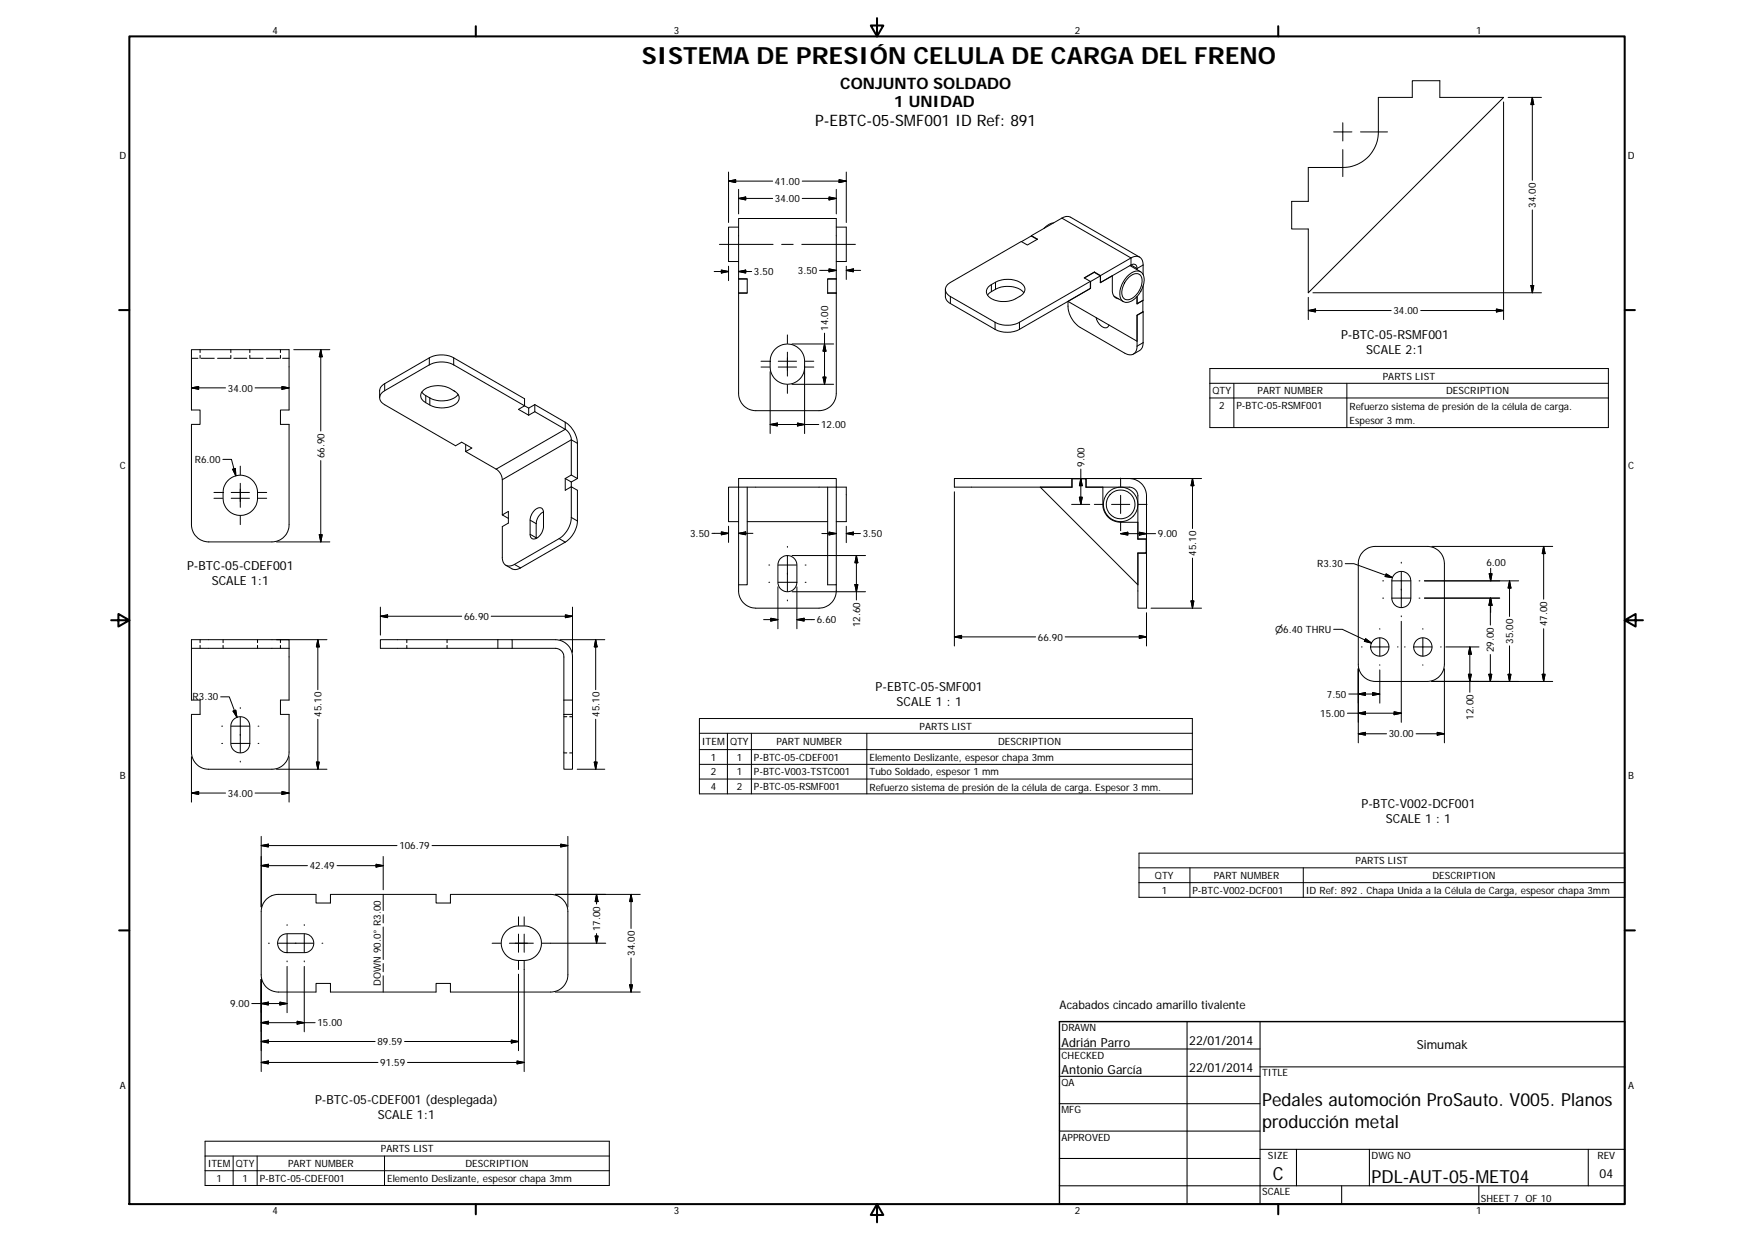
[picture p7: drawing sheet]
<svg xmlns="http://www.w3.org/2000/svg" width="594mm" height="420mm" viewBox="0 0 594 420" stroke-linecap="round" stroke-linejoin="round" font-family="sans-serif">
<g fill="none" stroke="#000" stroke-width=".34">
<path d="M466.8 33h11.5v-5.7h9.4v5.7h21.6l-66.2 66.1v-21.6h-5.6v-9.3h5.6v-11.5h11.7a12 12 0 0 0 12-12zM509.3 34.5v73.7M510.8 33h11.3M519 33v28M519 33l.5 2.4h-1zM246.8 58.3v17M286.6 58.3v17M451.7 44.7h6.2M454.8 41.6v6.1M454.8 50.7v9.1M460.8 44.7h9.2M246.8 61.3l2.4-.5v1z"/>
<path d="M250.2 64.1v8.3M250.2 76.9h-3.4v11.6h3.4M250.2 67.2l2.4-.5v1zM250.2 67.2h11.5M250.2 74h33v59.2a5.9 5.9 0 0 1-5.8 5.8h-21.4a5.8 5.8 0 0 1-5.8-5.8zM261.7 61.3h-14.9M271.7 67.2h11.5M271.7 61.3h14.9M280.8 66.7l2.4 .5-2.4 .5zM283.2 76.9h3.4v11.6h-3.4M283.2 64.1v8.3M284.2 60.8l2.4 .5-2.4 .5z"/>
<path d="M349.3 79.8l2.1 1.2-3.4 2-2.1-1.2-24 13.8a2.52 2.52 0 0 0-1.7 2.4 2.52 2.52 0 0 0 1.7 2.4M349.3 79.8v.1M356.8 75.5a5.2 5.2 0 0 0-3.3 1.9M359.7 73.9l23.4 13.4M359.7 73.9l-10.4 5.9M359.7 73.9a2.89 2.89 0 0 1 2.9-.4l23.4 13.6M519 71.1v28M243.7 82.7h18.1M244.3 91.4l2.5 .5-2.5 .5zM246.8 91.9h-4.9M246.8 90.1v4.9M250.2 94.4h2.9v4.9h-2.9"/>
<path d="M250.2 94.5h2.9M250.2 99.2h2.9M250.2 91.9l2.4-.5v1zM250.2 91.9h4.4M264.7 82.7h3.9M271.6 82.7h18.1M277.6 91.5h5.6M280.3 94.5h2.9M280.3 99.2h2.9M280.8 91l2.4 .5-2.4 .5zM283.2 94.4h-2.9v4.9h2.9M286.6 90.1v4.5"/>
<path d="M286.6 91.5l2.4-.5v1zM286.6 91.5h4.9M320.2 98v2.4a2.9 2.9 0 0 0 1.7 2.4M334.8 97.1l.6-.5a9.5 9.5 0 0 1 4.8-2 6.5 6.5 0 0 1 6.8 2.7 2.56 2.56 0 0 1-1.6 3 9.3 9.3 0 0 1-6.1 1.8 4.9 4.9 0 0 1-5.2-3.4zM335.8 96.4v2.3M337.2 95.6v2.3M346.8 99.1a8.2 8.2 0 0 0-9.6-1.2l-2.1 1.3-.6 .7M351.3 81l-2-1.1-3.3 1.9M369.3 97.6h.1M369.3 95.3v2.4l-24 13.8M369.3 95.3l.1 2.3M369.4 97.6l-7.7 4.4"/>
<path d="M370.7 92.1v.2M370.7 92.1l2 1.2M370.7 92.1l-3.5 2 2.1 1.2M372.7 93.4v2.3l4-2.3v4.7a2.66 2.66 0 0 0 2.1 3.1M372.7 93.4l-27.4 15.7M372.7 95.6v.1M372.7 93.4l-2.1-1.2-3.3 1.9M372.7 93.3v2.4M381.9 93.5a3.7 3.7 0 0 1 4.8-1.2 5.5 5.5 0 0 1-.3 6.3 6.2 6.2 0 0 1-5.2 3.8 3 3 0 0 1-1.9-4 10 10 0 0 1 2.6-4.9zM382.1 94.1a2.8 2.8 0 0 1 4.3-.7 6.5 6.5 0 0 1-3.8 8 2.2 2.2 0 0 1-2.3-.7 2.2 2.2 0 0 1-.3-2.5 8 8 0 0 1 2.1-4.1zM382.7 89.9l3.6 2.1M383.1 89.7l-10.4 6"/>
<path d="M383.1 89.7a1.24 1.24 0 0 1 1.4-.1 1.24 1.24 0 0 1 .6 1.3M383.1 87.3v2.4M383.1 87.3l-10.4 6M383.1 89.7l2 1.2M383.1 87.3a2.51 2.51 0 0 1 2.9-.2 2.51 2.51 0 0 1 1.2 2.6M385.1 90.9v.4M387.2 96.8v4.8l-2.1 1.2M387.2 89.7v3.3M387.2 89.7l-2.1 1.2M444.7 99.1h77.4M518.5 96.7h1l-.5 2.4zM64.8 118.4h33.1v20.4h-2.9v4.9h2.9v33.9a5.9 5.9 0 0 1-5.8 5.9h-21.4a5.9 5.9 0 0 1-5.9-5.9v-33.9h3v-4.9h-3z"/>
<path d="M99.5 118.4h12.2M108.6 118.4v27.5M108.6 118.4l.5 2.4h-1zM262.6 118.2a5.8 5.8 0 0 1 6.3-1.3 5.8 5.8 0 0 1 3.6 5.4v2a5.8 5.8 0 0 1-5.8 5.8 5.8 5.8 0 0 1-5.8-5.8v-2a5.8 5.8 0 0 1 1.7-4.1zM266.7 113.4v2.9M266.7 119.2v8.1M268.3 116.5h14.1M279.3 116.5l.5 2.4h-1zM279.3 112.8v17.3M321.9 100.4v2.4M321.9 100.4l15.1 8.7M321.9 102.8l15.1 8.7"/>
<path d="M337 109.1a9.1 9.1 0 0 0 8.3 0M337 111.5a9.1 9.1 0 0 0 8.3 0M337 109.1v2.4M345.3 109.1v2.4M361.7 102l23.4 13.5M361.7 102a9.1 9.1 0 0 0 1 5.3 9 9 0 0 0 3.2 3.5l15.1 8.8a2.54 2.54 0 0 0 2.9 .3 2.54 2.54 0 0 0 1.2-2.7M371.3 107.5a4 4 0 0 0 3.5 3.5l.8-1M377.3 100.3l3.2 1.8M385.1 100.4v2.5l2-1.2M387 101.7h.1M387.1 105.6l-2 1.1v10.5M387.1 101.7v3.9"/>
<path d="M387.1 105.6h.1M387.2 116a2.83 2.83 0 0 1-1.2 2.7l-2.1 1.2M387.2 105.6l-2.1 1.2M387.2 105.6v10.4M387.2 116l-2.1 1.2M443.1 105.1l2.5-.5v1zM443.1 105.1h28.1M443.1 100.7v7.5M481.2 105.1h28.1M506.8 104.6l2.5 .5-2.5 .5zM64.8 131.3l2.5-.4v.9zM64.8 131.3h11.6"/>
<path d="M86.4 131.3h11.5M95.5 130.9l2.4 .4-2.4 .5zM130.3 132.3a2.51 2.51 0 0 0-1.7 2.4 2.51 2.51 0 0 0 1.7 2.3l24 13.9 2.1-1.2 3.4 2-2.1 1.2v-2.4M130.3 129.9a2.94 2.94 0 0 0-1.7 2.4v2.4M130.3 129.9v2.4M142.8 132.8l.8 .7 2 1.2M143.5 132.1a8.9 8.9 0 0 1 9-.5l1.3 .8a2.51 2.51 0 0 1 1.7 2.3 2.51 2.51 0 0 1-1.7 2.4 9.1 9.1 0 0 1-8.2 0l-1.4-.8a2.46 2.46 0 0 1-.7-4.2zM144.2 133.9v2.4M145.4 121.2a9.1 9.1 0 0 1 8.3 0M145.4 123.5a9.2 9.2 0 0 1 8.3 0M145.4 121.2v2.3M145.4 123.5l-15.1 8.8"/>
<path d="M145.4 121.2l-15.1 8.7M145.6 134.7v2.4M153.7 121.2v2.3M153.7 123.5l25.4 14.7M153.7 121.2l24 13.8v2.4l-2.1 1.2 3.5 2M155.1 133.5a8.2 8.2 0 0 1-9.5 1.2M179.1 138.2v2.4M181.1 137l-2 1.2M181.1 139.4l10.3 6M181.1 139.4l-2 1.2M181.1 137v2.4M181.1 137l10.3 6"/>
<path d="M257.8 124.3h2.9M257.8 122.3h2.9M260.9 125.8v21M263.6 124.3h6.2M263.6 122.3h6.2M266.7 130.3v2.9M268.3 130.1h14.1M272.5 123.9v.3M272.5 124.4v22.4M272.7 124.3h2.9M272.7 122.3h2.9M278.8 127.7h1l-.5 2.4z"/>
<path d="M409.8 124.8h135v20h-135zM409.8 129.8h135M409.8 134.7h135M417.9 129.8v15M456.2 129.8v15M75.5 155.5h2.9l1.5 5.6M78.8 158.9l.9-.3 .2 2.5zM81.4 157.8v2.9M108.6 155.9v27.6M157.7 152.9l10.4 5.9M168.1 158.8l1.4 1.6 .6 2M191.4 145.4l1.5 1.5 .6 2"/>
<path d="M191.4 143a9.1 9.1 0 0 1 4.2 7.1M191.4 145.4l-23.3 13.4M191.4 143v2.4M193.5 148.9v11.9M193.5 148.9l2.1 1.2M193.5 148.9l-23.4 13.5M195.6 150.1v11.9M260.9 143.7l2.4-.5v1zM260.9 143.7h16.4M270.1 143.2l2.4 .5-2.4 .5zM366.1 158.8v12M72.5 166.7h2.9"/>
<path d="M72.5 168.7h2.9M77.3 162.6a5.8 5.8 0 0 1 6.3-1.2 5.8 5.8 0 0 1 3.6 5.3v2a5.8 5.8 0 0 1-5.8 5.8 5.8 5.8 0 0 1-5.8-5.8v-2a5.8 5.8 0 0 1 1.7-4.1zM78.3 166.7h6.2M78.3 168.7h6.2M81.4 163.6v8.2M81.4 174.7v2.9M87.4 166.7h2.9M87.4 168.7h2.9M170.1 174.3l2.1-1.2v4l-2.1 1.2v10.4a2.51 2.51 0 0 0 1.2 2.7 2.51 2.51 0 0 0 2.9-.3M170.1 162.4v11.9M170.1 174.3l2.1 1.2M179.6 176.1l2 1.2"/>
<path d="M181.2 172.6a1.53 1.53 0 0 1 1.8-.7 1.53 1.53 0 0 1 1.1 1.6v4.8a4.1 4.1 0 0 1-3.7 4.2l-.7-.7-.1-.6v-5.8a5.2 5.2 0 0 1 1.6-2.8zM181.6 177.3v5M184.1 173.3l-1.1 .9a4.9 4.9 0 0 0-1.4 3.1M191.4 162v4l2.1-1.2 2.1 1.2v10.4M191.4 162l2.1 1.2M193.5 160.8l-2.1 1.2M193.5 163.2v12M193.5 160.8l2.1 1.2M193.5 175.2l2.1 1.2M193.5 175.2a9 9 0 0 1-4.1 7.2M195.6 162l-2.1 1.2M195.6 176.4a9.2 9.2 0 0 1-4.2 7.2"/>
<path d="M246.8 178.2v5.4M253.1 164.9v33.1h-2.9M253.1 176.6h27.2M280.3 164.9v33.1h2.9v-33.1M283.2 164.9h3.4v11.7h-3.4M283.2 164.9h-36.4v11.7h3.4M283.2 164.9v-2.9h-33v38.1a5.9 5.9 0 0 0 5.8 5.8h21.4a5.9 5.9 0 0 0 5.8-5.8v-2.1M286.6 178.2v5.5M323.3 166.5v52.2M352.3 164.9l33.1 33.1M363 170.8h6.1M363 162h-39.7v2.9h39.8v-2.8h4.7v2.8h14.7a2.96 2.96 0 0 1 2.9 3v14.6h2.8v4.7h-2.8v18.7h2.9v-18.6"/>
<path d="M363 162h4.9v2.9M363 162v2.9M364.6 162h42.4M365.6 168.3h1l-.5 2.5zM366.1 162l.5 2.4h-1zM370.6 170.8h3M373.5 164.9v5.9a6 6 0 0 0 6.1 6h5.8M376.5 170.8h6.1M379.6 161.9v2.9M379.6 167.7v6.2M379.6 176.8v2.9M382.5 162a5.9 5.9 0 0 1 5.8 5.9v14.6"/>
<path d="M385.6 170.8h2.9M403.9 162l.5 2.4h-1zM403.9 162v16.9M93.7 183.5h18M108.1 181h1l-.5 2.5zM171.3 191.4l2.1 1.2a2.94 2.94 0 0 0 2.9-.3M174.2 191.1l2.1 1.2M179.6 180.9l2 1.2M189.4 182.4l-15.2 8.7M189.4 182.4l2 1.2M191.4 183.6l-15.1 8.7M244.3 180.1l2.5 .5-2.5 .5z"/>
<path d="M246.8 180.6h-5.7M250.2 180.6l2.4-.5v1zM250.2 180.6h4.8M260.4 191.3h.3M260.4 197.1h.3M263.5 198.7v14.2M263.6 191.3h6.2M263.6 197.1h6.2M264.4 189a3.2 3.2 0 0 1 3.5-.7 3.2 3.2 0 0 1 2 3v5.8a3.2 3.2 0 0 1-3.2 3.2 3.2 3.2 0 0 1-3.2-3.2v-6.2zM266.7 185v.3M266.7 188.2v12M268.3 188.1h24.9"/>
<path d="M269.9 198.7v14.2M272.7 191.3h.3M272.7 197.1h.3M278.4 180.6h4.8M280.8 180.1l2.4 .5-2.4 .5zM286.6 180.6l2.4-.5v1zM286.6 180.6h4.8M289.6 197.9h.9l-.4 2.4zM290.1 188.1v15M290.1 188.1l.4 2.4h-.9zM379.6 180.7l2.4-.5v1zM379.6 180.7h11.8"/>
<path d="M385.4 182.5h2.9M385.9 180.2l2.4 .5-2.4 .5zM388.3 182.5v4.8h-2.9M403.9 189v16.9M455.6 190.8h2.9l13.1 4.8M461.7 186.7a5.7 5.7 0 0 1 4.2-1.7h17.5a5.8 5.8 0 0 1 5.8 5.8v34.1a5.9 5.9 0 0 1-5.8 5.8h-17.5a5.8 5.8 0 0 1-5.8-5.8v-34.1a5.7 5.7 0 0 1 1.6-4.1zM468.3 196.7h.3M469.5 194.3l2.1 1.3-2.4-.4zM471.5 196.7h6.2M472.4 194.4a3.2 3.2 0 0 1 3.5-.7 3.2 3.2 0 0 1 2 3v5.8a3.2 3.2 0 0 1-3.3 3.2 3.2 3.2 0 0 1-3.2-3.2v-6.2l.3-.9zM474.6 190.4v.3M474.6 193.6v12"/>
<path d="M480.6 196.7h.3M482.5 196.7h31.9M484.9 185h41M504.4 194.2h.9l-.4 2.5zM504.9 192.4v4.3M511.3 196.7v12M511.3 196.7l.5 2.4h-1zM522.8 185v17.9M522.8 185l.5 2.4h-1zM64.8 219.5v-2.9h5.9h27.2v2.9M64.8 219.5h33.1M93.7 216.6h17"/>
<path d="M97.9 219.5v17.5h-2.9v4.9h2.9v12.7a5.8 5.8 0 0 1-5.8 5.8h-21.4a5.9 5.9 0 0 1-5.9-5.8v-12.7h3v-4.9h-3v-17.5M107.6 216.6v16.9M107.6 216.6l.5 2.4h-.9zM128.8 208.6l2.5-.4v.9zM128.8 208.6h27.6M128.8 205.5v9.5M166.4 208.6h27.5M168.6 216.6h-39.8v2.9h59.3a2.89 2.89 0 0 1 2.9 2.9v38h2.9v-18.5M168.6 216.6h4.9v2.9M168.6 216.6v2.9M173.5 216.6h14.6a5.8 5.8 0 0 1 5.8 5.8v14.6M189.6 216.6h15.2"/>
<path d="M191.5 208.2l2.4 .4-2.4 .5zM193.9 205.5v15.4M201.8 216.6v16.9M201.8 216.6l.4 2.4h-.9zM261.1 209.3l2.4 .5-2.4 .5zM263.5 209.8h-4.9M266.7 203.1v.3M268.3 200.3h24.9M269.9 209.8l2.4-.5v1zM269.9 209.8h6M323.3 215.6l2.4-.5v1zM323.3 215.6h27.5"/>
<path d="M360.8 215.6h27.5M385.9 215.1l2.4 .5-2.4 .5zM388.3 207.5v11.2M389.9 205.9h17.1M403.4 203.5h1l-.5 2.4zM451.7 213.1h2.9l9.9 4.6M461.1 219h.2M462.5 216.2l2 1.5-2.4-.6zM464.2 219h6.2M467.3 212.8v.2M467.3 216v6.1M468.3 202.5h.3"/>
<path d="M471.5 202.5h6.2M473.3 219h.2M474.6 208.5v.3M474.6 210.4v34.2M475.7 219h.2M478.8 219h6.2M480.6 202.5h.3M481.9 212.8v.2M481.9 216v6.1M487.9 219h.2M489.7 219h11.2M497.8 219l.5 2.5h-1z"/>
<path d="M497.8 219v15.4M504.8 202.5v9.1M504.8 202.5l.5 2.4h-1zM504.9 202.5l.4 2.4h-.9zM504.9 202.5v4.9M508 202.5h-25.5M511.3 218.7v12M522.8 212.9v17.8M74.7 235.9h3l2.6 7M81.4 239.6v.3M191 237h2.9M193.9 237v4.9h-2.9"/>
<path d="M456.8 235h10.5M460.1 226.4v25.1M460.1 235l2.4-.5v.9zM464.9 234.5l2.4 .5-2.4 .4zM467.3 225.1v.1M467.3 226.8v11.3M481.9 225.1v.1M489.2 226.4v25.1M497.3 228.3h1l-.5 2.4zM504.3 228.3h1l-.5 2.4zM504.8 221.6v9.1M510.8 228.3h1l-.5 2.4z"/>
<path d="M522.3 228.3h1l-.5 2.4zM525.9 230.7h-41M64.8 256.2v15.4M75.1 245.9h.3M75.1 251.7h.3M78.3 245.9h6.2M78.3 251.7h6.2M78.9 240.7l1-.3 .4 2.5zM79.1 243.6a3.2 3.2 0 0 1 3.5-.7 3.2 3.2 0 0 1 2 3v5.8a3.2 3.2 0 0 1-3.2 3.2 3.2 3.2 0 0 1-3.2-3.2v-6.3zM81.4 242.8v12M81.4 257.7v.3M87.4 245.9h.3"/>
<path d="M87.4 251.7h.3M97.9 256.2v15.4M107.2 258h.9l-.5 2.4zM107.6 243.5v16.9M201.3 258h.9l-.4 2.4zM201.8 243.5v16.9M236.9 243.3h167v25.5h-167zM236.9 248.3h167M236.9 253.8h167M236.9 258.8h167M246.4 248.3v20.5M254.5 248.3v20.5"/>
<path d="M293.6 248.3v20.5M460.1 248.4l2.4-.5v1zM460.1 241.5l2.4-.5v1zM460.1 248.4h9.5M472.2 241l2.4 .5-2.4 .5zM474.6 241.5h-18.2M479.6 248.4h9.6M486.8 247.9l2.4 .5-2.4 .5zM64.8 268.5l2.5-.5v1zM64.8 268.5h11.6M86.4 268.5h11.5M93.7 260.4h17"/>
<path d="M95.5 268l2.4 .5-2.4 .5zM195.5 260.4h9.3M236.9 263.8h167M88.5 286.3l2.4-.5v.9zM88.5 293.1l2.4-.5v1zM88.5 286.3h46M88.5 293.1h15.6M88.5 283.2v23.9M114.1 293.1h15.7M127.4 292.6l2.4 .5-2.4 .5zM129.8 290v11.2M146.3 286.3h46"/>
<path d="M189.9 285.8l2.4 .5-2.4 .4zM192.3 283.2v23.9M385.8 288.8h164.5v15h-164.5zM385.8 293.8h164.5M385.8 298.8h164.5M403 293.8v10M441.4 293.8v10M90.2 304.5a5.7 5.7 0 0 1 4.1-1.7h12.7v2.9h4.9v-2.9h35.8v2.9h4.9v-2.9h33.9a5.8 5.8 0 0 1 5.8 5.9v21.3a5.8 5.8 0 0 1-5.8 5.9h-33.9v-2.9h-4.9v2.9h-35.8v-2.9h-4.9v2.9h-12.7a5.8 5.8 0 0 1-5.8-5.9v-21.3a6.2 6.2 0 0 1 1.7-4.2zM90.9 319.3h.3M94.1 319.3h12M94.9 317.1l1.9-.9 6.3-.1a3.2 3.2 0 0 1 3.2 3.2 3.2 3.2 0 0 1-3.2 3.2h-5.9a3.2 3.2 0 0 1-2.9-1.9 3.2 3.2 0 0 1 .6-3.5zM97.2 313.1v.2"/>
<path d="M97.2 316.3v6.1M103.1 313.1v.2M103.1 316.3v6.1M109.1 319.3h.2M129.8 302.8v5.5M129.8 309.7v2.8M129.8 313.8v11.1M166.7 319.3h2.9M171.5 315.2a6.1 6.1 0 0 1 4.1-1.7h1.9a5.8 5.8 0 0 1 5.9 5.8 5.8 5.8 0 0 1-5.9 5.9h-1.9a5.8 5.8 0 0 1-5.4-3.6 5.8 5.8 0 0 1 1.3-6.4zM172.5 319.3h8.2M175.6 310.4v2.9M175.6 316.3v6.1"/>
<path d="M177.5 310.4v2.9M177.5 316.3v6.1M183.6 319.3h21.6M188.1 302.8h28.7M201.6 316.9h1l-.5 2.4zM202.1 302.8v3.3M202.1 316.1v3.2M202.1 302.8l.5 2.4h-1zM213.7 302.8v11.5M213.7 302.8l.5 2.4h-.9zM88.5 339.8l2.4-.5v1zM88.5 331.6v31.2"/>
<path d="M94.8 339.3l2.4 .5-2.4 .5zM97.2 325.3v.3M97.2 327.2v15.7M97.2 339.8h-11.9M103.1 325.3v.3M103.1 327.2v22.1M129.8 326.2v2.8M129.8 330.4v5.5M175.6 325.3v3M175.6 329.8v25.9M177.5 325.3v37.5M188.1 335.9h28.7"/>
<path d="M213.3 333.4h.9l-.5 2.5zM213.7 324.4v11.5M88.5 346.2l2.4-.4v.9zM88.5 352.6l2.4-.5v1zM88.5 359.7l2.4-.5v1zM88.5 346.2h18.2M88.5 352.6h38.6M88.5 359.7h39.5M100.6 345.8l2.5 .4-2.5 .5zM137 352.6h38.6M138 359.7h39.5M173.2 352.1l2.4 .5-2.4 .5z"/>
<path d="M175.1 359.2l2.4 .5-2.4 .5zM69.5 386.4h136.9v15h-136.9zM69.5 391.4h136.9M69.5 396.4h136.9M79 391.4v10M87.1 391.4v10M130.2 391.4v10"/>
<circle cx="379.6" cy="170.8" r="4.9"/>
<circle cx="379.6" cy="170.8" r="5.8"/>
<circle cx="467.3" cy="219" r="3.1"/>
<circle cx="481.9" cy="219" r="3.1"/>
</g>
<g fill="none" stroke="#000" stroke-width=".36">
<path d="M67.8 118.4v1M78.2 118.4v1M84.6 118.4v1M95 118.4v1M64.8 121.3h2.2M67.8 120.3v1M68.2 121.3h4.4M73.7 121.3h4.4M78.2 120.3v1M79.2 121.3h4.4M84.6 120.3v1M84.7 121.3h4.4"/>
<path d="M90.2 121.3h4.4M95 120.3v1M95.7 121.3h2.2M67.8 216.6v1M67.8 218.5v1M75.6 216.6v1M75.6 218.5v1M87.2 216.6v1M87.2 218.5v1M95 216.6v1M95 218.5v1M137.8 216.6v1"/>
<path d="M137.8 218.5v1M151.4 216.6v1M151.4 218.5v1M191 254.9h1M191 242.7h1M192.9 254.9h1M192.9 242.7h1M358.8 355.2h68M402.1 345.9v61.8M426.8 345.9v61.8M358.8 364.4h68M358.8 373.7h68"/>
<path d="M426.8 361.2h123.5M358.8 382.9h68M358.8 392.2h68M426.8 389.1h123.5M439.1 389.1v12.4M463.8 389.1v12.4M537.9 389.1v12.4M358.8 401.5h191.5M454.4 401.5v6.2M500.9 401.5v6.2"/>
</g>
<g fill="none" stroke="#000" stroke-width=".69">
<path d="M43.8 12.3h506.5v395.4h-506.5zM161.2 8.9v3.4M297 6.1v6.2l-2.1-3.7h4.3l-2.2 3.7M432.9 8.9v3.4M40.4 105h3.4M550.3 105h3.4M37.6 210h6.2l-3.7-2.1v4.2l3.7-2.1M550.3 210l3.7 2.1v-4.2l-3.7 2.1h6.2M40.4 315h3.4M550.3 315h3.4M161.2 407.7v3.4M297 407.7l2.2 3.7h-4.3l2.1-3.7v6.1"/>
<path d="M432.9 407.7v3.4"/>
</g>
<path d="M358.8 345.9h191.5v61.8h-191.5z" fill="none" stroke="#000" stroke-width=".48"/>
<g fill="#000" stroke="#000" stroke-width=".34">
<path d="M519 33l.5 2.4h-1zM246.8 61.3l2.4-.5v1zM250.2 67.2l2.4-.5v1zM280.8 66.7l2.4 .5-2.4 .5zM284.2 60.8l2.4 .5-2.4 .5zM244.3 91.4l2.5 .5-2.5 .5zM250.2 91.9l2.4-.5v1zM280.8 91l2.4 .5-2.4 .5zM286.6 91.5l2.4-.5v1zM518.5 96.7h1l-.5 2.4zM279.3 116.5l.5 2.4h-1zM443.1 105.1l2.5-.5v1z"/>
<path d="M506.8 104.6l2.5 .5-2.5 .5zM64.8 131.3l2.5-.4v.9zM95.5 130.9l2.4 .4-2.4 .5zM108.6 118.4l.5 2.4h-1zM278.8 127.7h1l-.5 2.4zM78.8 158.9l.9-.3 .2 2.5zM260.9 143.7l2.4-.5v1zM270.1 143.2l2.4 .5-2.4 .5zM365.6 168.3h1l-.5 2.5zM366.1 162l.5 2.4h-1zM403.9 162l.5 2.4h-1zM108.1 181h1l-.5 2.5z"/>
<path d="M244.3 180.1l2.5 .5-2.5 .5zM250.2 180.6l2.4-.5v1zM280.8 180.1l2.4 .5-2.4 .5zM286.6 180.6l2.4-.5v1zM289.6 197.9h.9l-.4 2.4zM290.1 188.1l.4 2.4h-.9zM379.6 180.7l2.4-.5v1zM385.9 180.2l2.4 .5-2.4 .5zM469.5 194.3l2.1 1.3-2.4-.4zM504.4 194.2h.9l-.4 2.5zM511.3 196.7l.5 2.4h-1zM522.8 185l.5 2.4h-1z"/>
<path d="M107.6 216.6l.5 2.4h-.9zM128.8 208.6l2.5-.4v.9zM191.5 208.2l2.4 .4-2.4 .5zM201.8 216.6l.4 2.4h-.9zM261.1 209.3l2.4 .5-2.4 .5zM269.9 209.8l2.4-.5v1zM323.3 215.6l2.4-.5v1zM385.9 215.1l2.4 .5-2.4 .5zM403.4 203.5h1l-.5 2.4zM462.5 216.2l2 1.5-2.4-.6zM504.8 202.5l.5 2.4h-1zM504.9 202.5l.4 2.4h-.9z"/>
<path d="M460.1 235l2.4-.5v.9zM464.9 234.5l2.4 .5-2.4 .4zM497.3 228.3h1l-.5 2.4zM497.8 219l.5 2.5h-1zM504.3 228.3h1l-.5 2.4zM510.8 228.3h1l-.5 2.4zM522.3 228.3h1l-.5 2.4zM78.9 240.7l1-.3 .4 2.5zM107.2 258h.9l-.5 2.4zM201.3 258h.9l-.4 2.4zM460.1 248.4l2.4-.5v1zM460.1 241.5l2.4-.5v1z"/>
<path d="M472.2 241l2.4 .5-2.4 .5zM486.8 247.9l2.4 .5-2.4 .5zM64.8 268.5l2.5-.5v1zM95.5 268l2.4 .5-2.4 .5zM88.5 286.3l2.4-.5v.9zM88.5 293.1l2.4-.5v1zM127.4 292.6l2.4 .5-2.4 .5zM189.9 285.8l2.4 .5-2.4 .4zM201.6 316.9h1l-.5 2.4zM202.1 302.8l.5 2.4h-1zM213.7 302.8l.5 2.4h-.9zM88.5 339.8l2.4-.5v1z"/>
<path d="M213.3 333.4h.9l-.5 2.5zM88.5 346.2l2.4-.4v.9zM88.5 352.6l2.4-.5v1zM88.5 359.7l2.4-.5v1zM94.8 339.3l2.4 .5-2.4 .5zM100.6 345.8l2.5 .4-2.5 .5zM173.2 352.1l2.4 .5-2.4 .5zM175.1 359.2l2.4 .5-2.4 .5z"/>
</g>
<text font-size="8" x="217.4" y="21.6">SISTEMA DE PRESIÓN CELULA DE CARGA DEL FRENO</text>
<g font-size="6.1">
<text x="427.5" y="374.4">Pedales automoción ProSauto. V005. Planos</text>
<text x="427.5" y="381.8">producción metal</text>
<text x="431.1" y="399.4">C</text>
<text x="464.5" y="400.6">PDL-AUT-05-MET04</text>
</g>
<g font-size="5.3">
<text x="284.6" y="30">CONJUNTO SOLDADO</text>
<text x="302.8" y="36.4">1 UNIDAD</text>
<text x="276.1" y="42.8">P-EBTC-05-SMF001 ID Ref: 891</text>
</g>
<g font-size="4.2">
<text x="454.2" y="114.9">P-BTC-05-RSMF001</text>
<text x="462.8" y="120">SCALE 2:1</text>
<text x="63.3" y="193">P-BTC-05-CDEF001</text>
<text x="71.7" y="198">SCALE 1:1</text>
<text x="296.6" y="233.8">P-EBTC-05-SMF001</text>
<text x="303.7" y="238.9">SCALE 1 : 1</text>
<text x="461.2" y="273.5">P-BTC-V002-DCF001</text>
<text x="469.4" y="278.6">SCALE 1 : 1</text>
<text x="402.8" y="353.7">22/01/2014</text>
<text x="359.5" y="354.3">Adrián Parro</text>
<text x="479.9" y="355.1">Simumak</text>
<text x="359.5" y="363.6">Antonio García</text>
<text x="402.8" y="363">22/01/2014</text>
<text x="106.7" y="373.6">P-BTC-05-CDEF001 (desplegada)</text>
<text x="127.9" y="378.7">SCALE 1:1</text>
<text x="541.8" y="398.7">04</text>
</g>
<text font-size="4" x="358.9" y="341.5">Acabados cincado amarillo tivalente</text>
<g font-size="3.4">
<text x="92.3" y="11.3">4</text>
<text x="228.2" y="11.3">3</text>
<text x="364.1" y="11.3">2</text>
<text x="499.9" y="11.3">1</text>
<text x="40.4" y="53.7">D</text>
<text x="551.4" y="53.7">D</text>
<text x="262.5" y="62.6">41.00</text>
<text x="262.5" y="68.4">34.00</text>
<text x="520.2" y="70.3" transform="rotate(-90 520.2 70.3)">34.00</text>
<text x="255.4" y="93.2">3.50</text>
<text x="270.2" y="92.8">3.50</text>
<text x="471.9" y="106.4">34.00</text>
<text x="280.5" y="112" transform="rotate(-90 280.5 112)">14.00</text>
<text x="468.3" y="128.6">PARTS LIST</text>
<text x="77.2" y="132.6">34.00</text>
<text x="410.6" y="133.5">QTY</text>
<text x="425.9" y="133.5">PART NUMBER</text>
<text x="489.8" y="133.5">DESCRIPTION</text>
<text x="412.9" y="138.5">2</text>
<text x="418.8" y="138.5">P-BTC-05-RSMF001</text>
<text x="457" y="138.7">Refuerzo sistema de presión de la célula de carga.</text>
<text x="457" y="143.6">Espesor 3 mm.</text>
<text x="278.1" y="145">12.00</text>
<text x="109.9" y="155.2" transform="rotate(-90 109.9 155.2)">66.90</text>
<text x="40.6" y="158.7">C</text>
<text x="66" y="156.8">R6.00</text>
<text x="367.3" y="158.1" transform="rotate(-90 367.3 158.1)">9.00</text>
<text x="551.5" y="158.7">C</text>
<text x="233.8" y="181.8">3.50</text>
<text x="292.2" y="181.9">3.50</text>
<text x="392.2" y="181.9">9.00</text>
<text x="405.1" y="188.2" transform="rotate(-90 405.1 188.2)">45.10</text>
<text x="503.4" y="191.6">6.00</text>
<text x="446.1" y="192.1">R3.30</text>
<text x="157.2" y="209.9">66.90</text>
<text x="276.7" y="211">6.60</text>
<text x="291.3" y="212.3" transform="rotate(-90 291.3 212.3)">12.60</text>
<text x="524.1" y="212.1" transform="rotate(-90 524.1 212.1)">47.00</text>
<text x="351.5" y="216.9">66.90</text>
<text x="506" y="220.8" transform="rotate(-90 506 220.8)">29.00</text>
<text x="512.5" y="217.9" transform="rotate(-90 512.5 217.9)">35.00</text>
<text x="65.3" y="237.2">R3.30</text>
<text x="449.4" y="236.2">7.50</text>
<text x="108.9" y="242.7" transform="rotate(-90 108.9 242.7)">45.10</text>
<text x="203" y="242.7" transform="rotate(-90 203 242.7)">45.10</text>
<text x="447.1" y="242.7">15.00</text>
<text x="499.1" y="243.6" transform="rotate(-90 499.1 243.6)">12.00</text>
<text x="311.5" y="247">PARTS LIST</text>
<text x="470.4" y="249.6">30.00</text>
<text x="237.7" y="252.3">ITEM</text>
<text x="240.7" y="257.5">1</text>
<text x="247.3" y="252.3">QTY</text>
<text x="249.5" y="257.5">1</text>
<text x="255.4" y="257.5">P-BTC-05-CDEF001</text>
<text x="263" y="252.3">PART NUMBER</text>
<text x="294.5" y="257.6">Elemento Deslizante, espesor chapa 3mm</text>
<text x="338" y="252.3">DESCRIPTION</text>
<text x="40.6" y="263.7">B</text>
<text x="240.7" y="262.5">2</text>
<text x="249.5" y="262.5">1</text>
<text x="255.4" y="262.5">P-BTC-V003-TSTC001</text>
<text x="294.5" y="262.6">Tubo Soldado, espesor 1 mm</text>
<text x="551.5" y="263.7">B</text>
<text x="77.2" y="269.7">34.00</text>
<text x="240.7" y="267.5">4</text>
<text x="249.5" y="267.5">2</text>
<text x="255.4" y="267.5">P-BTC-05-RSMF001</text>
<text x="294.5" y="267.7">Refuerzo sistema de presión de la célula de carga. Espesor 3 mm.</text>
<text x="135.3" y="287.5">106.79</text>
<text x="459.1" y="292.6">PARTS LIST</text>
<text x="104.9" y="294.3">42.49</text>
<text x="391.2" y="297.6">QTY</text>
<text x="411.1" y="297.6">PART NUMBER</text>
<text x="485.2" y="297.6">DESCRIPTION</text>
<text x="393.5" y="302.5">1</text>
<text x="403.9" y="302.6">P-BTC-V002-DCF001</text>
<text x="442.3" y="302.7">ID Ref: 892 . Chapa Unida a la Célula de Carga, espesor chapa 3mm</text>
<text x="203.3" y="315.3" transform="rotate(-90 203.3 315.3)">17.00</text>
<text x="215" y="323.6" transform="rotate(-90 215 323.6)">34.00</text>
<text x="129" y="333.8" transform="rotate(-90 129 333.8)">DOWN 90.0° R3.00</text>
<text x="77.9" y="341">9.00</text>
<text x="107.5" y="347.5">15.00</text>
<text x="127.8" y="353.9">89.59</text>
<text x="359.5" y="349.1">DRAWN</text>
<text x="359.5" y="358.4">CHECKED</text>
<text x="128.8" y="360.9">91.59</text>
<text x="427.5" y="364.4">TITLE</text>
<text x="40.6" y="368.7">A</text>
<text x="359.5" y="367.7">QA</text>
<text x="551.5" y="368.7">A</text>
<text x="359.5" y="376.9">MFG</text>
<text x="359.5" y="386.2">APPROVED</text>
<text x="70.4" y="395.1">ITEM</text>
<text x="79.9" y="395.1">QTY</text>
<text x="97.6" y="395.1">PART NUMBER</text>
<text x="129" y="390.1">PARTS LIST</text>
<text x="157.7" y="395.1">DESCRIPTION</text>
<text x="429.4" y="392.4">SIZE</text>
<text x="464.5" y="392.4">DWG NO</text>
<text x="541.1" y="392.3">REV</text>
<text x="73.3" y="400.1">1</text>
<text x="82.1" y="400.1">1</text>
<text x="88" y="400.1">P-BTC-05-CDEF001</text>
<text x="131.1" y="400.2">Elemento Deslizante, espesor chapa 3mm</text>
<text x="427.5" y="404.7">SCALE</text>
<text x="501.6" y="406.8">SHEET 7 OF 10</text>
<text x="92.3" y="411.1">4</text>
<text x="228.2" y="411.1">3</text>
<text x="364.1" y="411.1">2</text>
<text x="499.9" y="411.1">1</text>
</g>
<text font-size="3.2" x="431.9" y="214.3">⌀6.40 THRU</text>
</svg>
